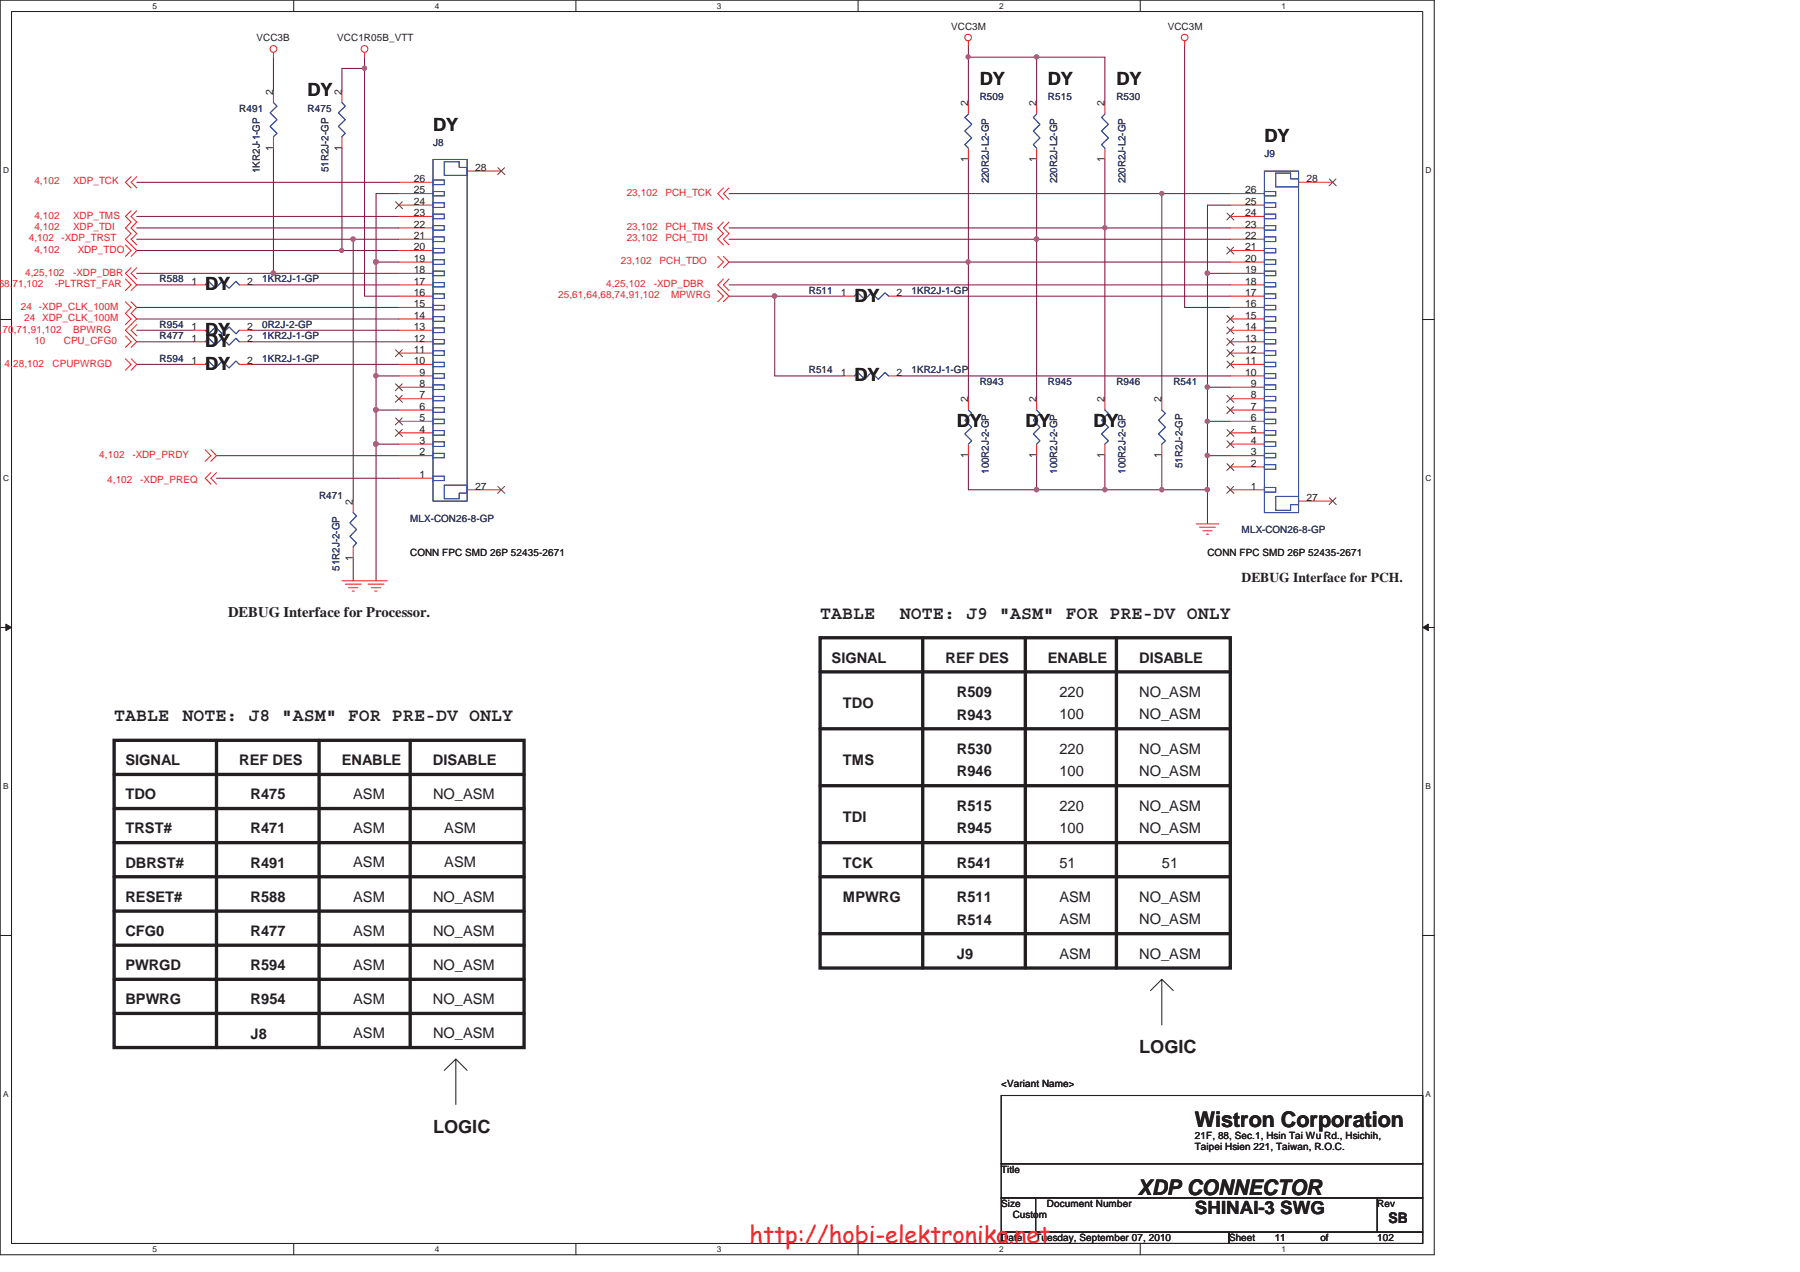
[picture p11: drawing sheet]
<svg xmlns="http://www.w3.org/2000/svg" width="297mm" height="210mm" viewBox="0 0 297 210" stroke-linecap="round" stroke-linejoin="round" font-family="sans-serif">
<path d="M0 0h236.7v207.1h-236.7zM1.9 1.9h232.9v203.4h-232.9z" fill="none" stroke="#231f20" stroke-width=".17"/>
<g fill="#fff">
<path d="M25.2 .2h.7v1.5h-.7z"/>
<path d="M25.2 205.4h.7v1.6h-.7z"/>
</g>
<path d="M48.5 0v1.9M48.5 205.3v1.8" fill="none" stroke="#231f20" stroke-width=".17"/>
<g fill="#fff">
<path d="M71.8 .2h.7v1.5h-.7z"/>
<path d="M71.8 205.4h.7v1.6h-.7z"/>
</g>
<path d="M95 0v1.9M95 205.3v1.8" fill="none" stroke="#231f20" stroke-width=".17"/>
<g fill="#fff">
<path d="M118.3 .2h.8v1.5h-.8z"/>
<path d="M118.3 205.4h.8v1.6h-.8z"/>
</g>
<path d="M141.6 0v1.9M141.6 205.3v1.8" fill="none" stroke="#231f20" stroke-width=".17"/>
<g fill="#fff">
<path d="M164.9 .2h.7v1.5h-.7z"/>
<path d="M164.9 205.4h.7v1.6h-.7z"/>
</g>
<path d="M188.2 0v1.9M188.2 205.3v1.8" fill="none" stroke="#231f20" stroke-width=".17"/>
<g fill="#fff">
<path d="M211.5 .2h.7v1.5h-.7z"/>
<path d="M211.5 205.4h.7v1.6h-.7z"/>
<path d="M.5 27.3h1v1.5h-1z"/>
<path d="M235.2 27.3h1v1.5h-1z"/>
<path d="M.5 78.1h1v1.6h-1z"/>
<path d="M235.2 78.1h1v1.6h-1z"/>
</g>
<path d="M0 52.7h1.9M234.8 52.7h1.8" fill="none" stroke="#231f20" stroke-width=".17"/>
<g fill="#fff">
<path d="M.5 129h.9v1.5h-.9z"/>
<path d="M235.2 129h.9v1.5h-.9z"/>
</g>
<path d="M0 103.6h1.9M234.8 103.6h1.8" fill="none" stroke="#231f20" stroke-width=".17"/>
<path d="M1 103l.9 .6-.9 .5z" fill="#231f20"/>
<path d="M1 103l.9 .6-.9 .5z" fill="none" stroke="#231f20" stroke-width=".17"/>
<path d="M234.8 103.6l.9-.6v1.1z" fill="#231f20"/>
<path d="M234.8 103.6l.9-.6v1.1z" fill="none" stroke="#231f20" stroke-width=".17"/>
<g fill="#fff">
<path d="M.5 179.8h.9v1.6h-.9z"/>
<path d="M235.2 179.8h.9v1.6h-.9z"/>
</g>
<path d="M0 154.4h1.9M234.8 154.4h1.8" fill="none" stroke="#231f20" stroke-width=".17"/>
<path d="M35.7 78.9h30.1M35.7 75.2h30.1M62.1 73.3h3.7" fill="none" stroke="#7f1542" stroke-width=".17"/>
<circle cx="62" cy="73.3" r=".37" fill="#b8529f"/>
<circle cx="62" cy="73.3" r=".37" fill="none" stroke="#b8529f" stroke-width=".17"/>
<path d="M65.8 32h-3.7v11.3h3.7M62.1 62.1h3.7" fill="none" stroke="#7f1542" stroke-width=".17"/>
<circle cx="62" cy="43.2" r=".37" fill="#b8529f"/>
<circle cx="62" cy="43.2" r=".37" fill="none" stroke="#b8529f" stroke-width=".17"/>
<path d="M62.1 62.1v5.6M62.1 73.3v22.6" fill="none" stroke="#7f1542" stroke-width=".17"/>
<circle cx="62" cy="73.3" r=".37" fill="#b8529f"/>
<circle cx="62" cy="73.3" r=".37" fill="none" stroke="#b8529f" stroke-width=".17"/>
<path d="M62.1 43.3v18.8" fill="none" stroke="#7f1542" stroke-width=".17"/>
<circle cx="62" cy="62" r=".37" fill="#b8529f"/>
<circle cx="62" cy="62" r=".37" fill="none" stroke="#b8529f" stroke-width=".17"/>
<circle cx="62" cy="43.2" r=".37" fill="#b8529f"/>
<circle cx="62" cy="43.2" r=".37" fill="none" stroke="#b8529f" stroke-width=".17"/>
<path d="M62.1 67.7v5.6" fill="none" stroke="#7f1542" stroke-width=".17"/>
<circle cx="62" cy="67.7" r=".37" fill="#b8529f"/>
<circle cx="62" cy="67.7" r=".37" fill="none" stroke="#b8529f" stroke-width=".17"/>
<path d="M60.2 11.3v37.6h5.6M22.6 52.7h43.2M22.6 50.8h43.2M22.6 60.2h9.4M41.4 60.2h24.4" fill="none" stroke="#7f1542" stroke-width=".17"/>
<circle cx="60.1" cy="11.3" r=".35" fill="#b8529f"/>
<circle cx="60.1" cy="11.3" r=".35" fill="none" stroke="#b8529f" stroke-width=".17"/>
<path d="M60.2 9.4v1.9h-3.8v3.8M195.5 7.5v43.3M58.3 39.5v43.2M120.3 32h71.4M203 33.9h-3.7v11.2h3.7M120.3 47h82.7M127.8 48.9h11.3M148.5 62.1h54.5M58.3 92.1v3.8M199.3 80.9v5.6" fill="none" stroke="#7f1542" stroke-width=".17"/>
<circle cx="191.7" cy="32" r=".34" fill="#b8529f"/>
<circle cx="191.7" cy="32" r=".34" fill="none" stroke="#b8529f" stroke-width=".17"/>
<path d="M182.3 75.2v5.7h9.4v-5.7" fill="none" stroke="#7f1542" stroke-width=".17"/>
<circle cx="182.3" cy="80.8" r=".35" fill="#b8529f"/>
<circle cx="182.3" cy="80.8" r=".35" fill="none" stroke="#b8529f" stroke-width=".17"/>
<path d="M171.1 75.2v5.7" fill="none" stroke="#7f1542" stroke-width=".17"/>
<circle cx="171" cy="80.8" r=".37" fill="#b8529f"/>
<circle cx="171" cy="80.8" r=".37" fill="none" stroke="#b8529f" stroke-width=".17"/>
<path d="M171.1 39.5h31.9M159.8 75.2v5.7h22.5" fill="none" stroke="#7f1542" stroke-width=".17"/>
<circle cx="171" cy="39.5" r=".37" fill="#b8529f"/>
<circle cx="171" cy="39.5" r=".37" fill="none" stroke="#b8529f" stroke-width=".17"/>
<path d="M159.8 43.3h43.2" fill="none" stroke="#7f1542" stroke-width=".17"/>
<circle cx="159.7" cy="43.2" r=".35" fill="#b8529f"/>
<circle cx="159.7" cy="43.2" r=".35" fill="none" stroke="#b8529f" stroke-width=".17"/>
<path d="M159.8 16.9v-7.5h11.3v7.5" fill="none" stroke="#7f1542" stroke-width=".17"/>
<circle cx="159.8" cy="9.4" r=".34" fill="#b8529f"/>
<circle cx="159.8" cy="9.4" r=".34" fill="none" stroke="#b8529f" stroke-width=".17"/>
<path d="M171.1 9.4h11.2" fill="none" stroke="#7f1542" stroke-width=".17"/>
<circle cx="171" cy="9.4" r=".36" fill="#b8529f"/>
<circle cx="171" cy="9.4" r=".36" fill="none" stroke="#b8529f" stroke-width=".17"/>
<path d="M159.8 7.5v1.9M182.3 9.4v7.5M182.3 37.6h20.7M191.7 80.9h7.6" fill="none" stroke="#7f1542" stroke-width=".17"/>
<circle cx="199.2" cy="80.8" r=".37" fill="#b8529f"/>
<circle cx="199.2" cy="80.8" r=".37" fill="none" stroke="#b8529f" stroke-width=".17"/>
<circle cx="191.7" cy="80.8" r=".35" fill="#b8529f"/>
<circle cx="191.7" cy="80.8" r=".35" fill="none" stroke="#b8529f" stroke-width=".17"/>
<path d="M199.3 75.2v5.7" fill="none" stroke="#7f1542" stroke-width=".17"/>
<circle cx="199.2" cy="75.2" r=".36" fill="#b8529f"/>
<circle cx="199.2" cy="75.2" r=".36" fill="none" stroke="#b8529f" stroke-width=".17"/>
<path d="M182.3 26.3v11.3M203 32h-11.3v33.8" fill="none" stroke="#7f1542" stroke-width=".17"/>
<circle cx="182.3" cy="37.6" r=".34" fill="#b8529f"/>
<circle cx="182.3" cy="37.6" r=".34" fill="none" stroke="#b8529f" stroke-width=".17"/>
<path d="M22.6 30.1h43.2M159.8 26.3v39.5M171.1 26.3v39.5M182.3 37.6v28.2M56.4 41.4h9.4" fill="none" stroke="#7f1542" stroke-width=".17"/>
<circle cx="56.4" cy="41.4" r=".34" fill="#b8529f"/>
<circle cx="56.4" cy="41.4" r=".34" fill="none" stroke="#b8529f" stroke-width=".17"/>
<path d="M22.6 37.6h43.2M22.6 35.7h43.2M58.3 39.5h7.5" fill="none" stroke="#7f1542" stroke-width=".17"/>
<circle cx="58.3" cy="39.5" r=".37" fill="#b8529f"/>
<circle cx="58.3" cy="39.5" r=".37" fill="none" stroke="#b8529f" stroke-width=".17"/>
<path d="M56.4 24.5v16.9h-33.8M45.1 45.1h20.7" fill="none" stroke="#7f1542" stroke-width=".17"/>
<circle cx="45.1" cy="45.1" r=".37" fill="#b8529f"/>
<circle cx="45.1" cy="45.1" r=".37" fill="none" stroke="#b8529f" stroke-width=".17"/>
<path d="M62.1 67.7h3.7" fill="none" stroke="#7f1542" stroke-width=".17"/>
<circle cx="62" cy="67.7" r=".37" fill="#b8529f"/>
<circle cx="62" cy="67.7" r=".37" fill="none" stroke="#b8529f" stroke-width=".17"/>
<path d="M45.1 9.4v5.7M22.6 39.5h35.7M45.1 24.5v20.6h-22.5M22.6 47h9.4M22.6 54.5h9.4M22.6 56.4h9.4M41.4 47h24.4M41.4 54.5h24.4M41.4 56.4h24.4M127.8 48.9v13.2" fill="none" stroke="#7f1542" stroke-width=".17"/>
<circle cx="127.8" cy="48.9" r=".37" fill="#b8529f"/>
<circle cx="127.8" cy="48.9" r=".37" fill="none" stroke="#b8529f" stroke-width=".17"/>
<path d="M120.3 48.9h7.5M199.3 45.1v18.8h3.7M127.8 62.1h11.3" fill="none" stroke="#7f1542" stroke-width=".17"/>
<circle cx="199.2" cy="45.1" r=".37" fill="#b8529f"/>
<circle cx="199.2" cy="45.1" r=".37" fill="none" stroke="#b8529f" stroke-width=".17"/>
<path d="M199.3 69.6h3.7" fill="none" stroke="#7f1542" stroke-width=".17"/>
<circle cx="199.2" cy="69.5" r=".36" fill="#b8529f"/>
<circle cx="199.2" cy="69.5" r=".36" fill="none" stroke="#b8529f" stroke-width=".17"/>
<path d="M199.3 63.9v5.7" fill="none" stroke="#7f1542" stroke-width=".17"/>
<circle cx="199.2" cy="63.9" r=".37" fill="#b8529f"/>
<circle cx="199.2" cy="63.9" r=".37" fill="none" stroke="#b8529f" stroke-width=".17"/>
<path d="M120.3 39.5h50.8M120.3 37.6h62M120.3 43.3h39.5M148.5 48.9h54.5M195.5 50.8h7.5M199.3 69.6v5.6h3.7" fill="none" stroke="#7f1542" stroke-width=".17"/>
<g fill="none" stroke="#ec2426" stroke-width=".17">
<path d="M45.1 8.7v.7M45.1 15.1v1.8M56.4 15.1v1.8M60.2 8.7v.7M159.8 6.8v.7M159.8 16.9v1.9M171.1 16.9v1.9M182.3 16.9v1.9M195.5 6.8v.7M21.6 29.2l-.9 .9 .9 .9M21.6 34.8l-.9 .9 .9 1-.9 .9 .9 1-.9 .9 1.9 1.9-1 .9M22.6 29.2l-1 .9 1 .9"/>
<path d="M22.6 34.8l-1 .9 1 1-1 .9 1 1-1 .9 1 .9M45.1 22.6v1.9M56.4 22.6v1.9M65.8 39.5h5.7M65.8 37.6h5.7M65.8 35.7h5.7M65.8 33.9h5.7M65.8 32h5.7M65.8 30.1h5.7M77.1 28.2h5.6M119.4 36.7l-1 .9 1 1-1 .9 1 .9M119.4 31l-1 1 1 .9"/>
<path d="M120.3 36.7l-.9 .9 .9 1-.9 .9 .9 .9M120.3 31l-.9 1 .9 .9M159.8 24.5v1.8M171.1 24.5v1.8M182.3 24.5v1.8M203 39.5h5.7M203 37.6h5.7M203 35.7h5.7M203 33.9h5.7M203 32h5.7M214.3 30.1h5.6M20.7 49.8l.9 1-.9 .9 .9 1-.9 .9"/>
<path d="M20.7 59.2l.9 1-.9 .9M20.7 40.4l.9 1-.9 .9M20.7 46.1l.9 .9-.9 1M20.7 55.5l.9 .9-.9 1M21.6 49.8l1 1-1 .9 1 1-1.9 1.8 1.9 1.9-1 1M21.6 59.2l1 1-1 .9M21.6 44.2l-.9 .9 1.9 1.9-1 1M22.6 44.2l-1 .9 1 1M22.6 53.6l-1 .9 1 1M32 47h1.9M32 56.4h1.9M32 54.5h1.9"/>
<path d="M39.5 47h1.9M39.5 56.4h1.9M39.5 54.5h1.9M65.8 47h5.7M65.8 56.4h5.7M65.8 58.3h5.7M65.8 54.5h5.7M65.8 52.7h5.7M65.8 50.8h5.7M65.8 48.9h5.7M65.8 45.1h5.7M65.8 43.3h5.7"/>
<path d="M65.8 41.4h5.7M118.4 48l1 .9-1 .9M118.4 42.3l1 1-1 .9M119.4 42.3l.9 1-.9 .9M119.4 46.1l-1 .9 1.9 1.9-.9 .9M120.3 46.1l-.9 .9 .9 1M139.1 48.9h1.9M146.6 48.9h1.9M203 47h5.7M203 56.4h5.7M203 58.3h5.7M203 54.5h5.7"/>
<path d="M203 52.7h5.7M203 50.8h5.7M203 48.9h5.7M203 45.1h5.7M203 43.3h5.7M203 41.4h5.7M32 60.2h1.9M33.9 74.2l.9 1-.9 1M34.8 78l-.9 .9 .9 1M34.8 74.2l.9 1-.9 1M35.7 78l-.9 .9 .9 1M39.5 60.2h1.9"/>
<path d="M65.8 78.9h5.7M65.8 75.2h5.7M65.8 73.3h5.7M65.8 71.5h5.7M65.8 69.6h5.7M65.8 67.7h5.7M65.8 65.8h5.7M65.8 63.9h5.7M65.8 62.1h5.7M65.8 60.2h5.7M139.1 62.1h1.9M146.6 62.1h1.9"/>
<path d="M159.8 65.8v1.9M159.8 73.3v1.9M171.1 65.8v1.9M171.1 73.3v1.9M182.3 65.8v1.9M182.3 73.3v1.9M191.7 65.8v1.9M191.7 73.3v1.9M203 75.2h5.7M203 73.3h5.7M203 71.5h5.7M203 69.6h5.7"/>
<path d="M203 67.7h5.7M203 65.8h5.7M203 63.9h5.7M203 62.1h5.7M203 60.2h5.7M203 77.1h5.7M56.4 95.9h7.5M57 96.4h2.6M57.5 97h1.6M58.1 97.6h.4M58.3 82.7v1.9M58.3 90.3v1.8"/>
<path d="M60.7 96.4h2.7M61.3 97h1.5M61.8 97.6h.4M77.1 80.9h5.6M197.4 86.5h3.7M197.9 87h2.7M198.5 87.6h1.5M199.1 88.2h.3M203 80.9h5.7M214.3 82.7h5.6"/>
<circle cx="45.1" cy="8.1" r=".56"/>
<circle cx="60.1" cy="8.1" r=".56"/>
<circle cx="159.8" cy="6.2" r=".55"/>
<circle cx="195.5" cy="6.2" r=".55"/>
</g>
<path d="M73.3 176.7l1.9-1.9v7.5M75.2 174.8l1.9 1.9M189.9 163.5l1.8-1.8v7.5M191.7 161.7l1.9 1.8M165.2 180.8h69.6v11.3h-69.6zM165.2 192.1h69.6v5.6h-69.6zM165.2 197.7h5.7v5.7h-5.7zM170.9 197.7h56.4v5.7h-56.4zM227.3 197.7h7.5v5.7h-7.5zM165.2 203.4h37.6v1.9h-37.6zM202.8 203.4h32v1.9h-32z" fill="none" stroke="#231f20" stroke-width=".17"/>
<g fill="none" stroke="#231f20" stroke-width=".55">
<path d="M135.3 105.3h67.7v54.5h-67.7zM135.3 110.9h67.7M152.3 105.3v54.5M169.2 105.3v54.5M184.2 105.3v54.5M18.8 139.1h67.7M18.8 133.5h67.7M18.8 122.2h67.7v50.7h-67.7zM18.8 127.8h67.7M35.7 122.2v50.7M52.7 122.2v50.7M67.7 122.2v50.7"/>
<path d="M135.3 120.3h67.7M135.3 129.7h67.7M135.3 139.1h67.7M18.8 144.7h67.7M18.8 150.4h67.7M18.8 156h67.7M135.3 144.7h67.7M135.3 154.1h67.7M18.8 161.7h67.7M18.8 167.3h67.7"/>
</g>
<g fill="none" stroke="#3a53a4" stroke-width=".17">
<path d="M45.1 16.9l.6 .6-1.1 1.1 1.1 1.2-1.1 1.1 1.1 1.1-.6 .6M56.4 16.9l.6 .6-1.2 1.1 1.2 1.2-1.2 1.1 1.2 1.1-.6 .6M159.8 18.8l-.6 .6 1.2 1.1-1.2 1.1 1.2 1.2-1.2 1.1 .6 .6M171.1 18.8l-.6 .6 1.1 1.1-1.1 1.1 1.1 1.2-1.1 1.1 .6 .6M182.3 18.8l-.5 .6 1.1 1.1-1.1 1.1 1.1 1.2-1.1 1.1 .5 .6M71.5 37.2h1.8v.8h-1.8zM71.5 39.1h1.8v.8h-1.8zM71.5 35.3h1.8v.8h-1.8zM71.5 33.5h1.8v.7h-1.8zM71.5 31.6h1.8v.7h-1.8zM71.5 29.7h1.8v.8h-1.8zM71.5 26.3h5.6v56.4h-5.6z"/>
<path d="M73.3 26.7h2.5v.9h1.3v1.4h-3.8zM208.7 39.1h1.8v.8h-1.8zM208.7 37.2h1.8v.8h-1.8zM208.7 35.3h1.8v.8h-1.8zM208.7 33.5h1.8v.7h-1.8zM208.7 31.6h1.8v.7h-1.8zM208.7 28.2h5.6v56.4h-5.6zM210.5 28.6h2.5v.9h1.3v1.4h-3.8zM33.9 47l.5-.6 1.2 1.2 1.1-1.2 1.1 1.2 1.1-1.2 .6 .6M33.9 56.4l.5-.6 1.2 1.2 1.1-1.2 1.1 1.2 1.1-1.2 .6 .6M33.9 54.5l.5 .6 1.2-1.1 1.1 1.1 1.1-1.1 1.1 1.1 .6-.6M71.5 59.8h1.8v.7h-1.8z"/>
<path d="M71.5 57.9h1.8v.8h-1.8zM71.5 56h1.8v.8h-1.8zM71.5 41h1.8v.7h-1.8zM71.5 44.7h1.8v.8h-1.8zM71.5 54.1h1.8v.8h-1.8zM71.5 42.9h1.8v.7h-1.8zM71.5 52.3h1.8v.7h-1.8zM71.5 50.4h1.8v.7h-1.8zM71.5 48.5h1.8v.8h-1.8zM71.5 46.6h1.8v.8h-1.8zM141 48.9l.6-.6 1.1 1.1 1.1-1.1 1.1 1.1 1.1-1.1 .6 .6M208.7 59.8h1.8v.7h-1.8z"/>
<path d="M208.7 57.9h1.8v.8h-1.8zM208.7 42.9h1.8v.7h-1.8zM208.7 46.6h1.8v.8h-1.8zM208.7 41h1.8v.7h-1.8zM208.7 56h1.8v.8h-1.8zM208.7 44.7h1.8v.8h-1.8zM208.7 54.1h1.8v.8h-1.8zM208.7 52.3h1.8v.7h-1.8zM208.7 50.4h1.8v.7h-1.8zM208.7 48.5h1.8v.8h-1.8zM33.9 60.2l.5-.6 1.2 1.1 1.1-1.1 1.1 1.1 1.1-1.1 .6 .6M71.5 78.6h1.8v.7h-1.8z"/>
<path d="M71.5 74.8h1.8v.8h-1.8zM71.5 72.9h1.8v.8h-1.8zM71.5 71.1h1.8v.7h-1.8zM71.5 69.2h1.8v.7h-1.8zM71.5 67.3h1.8v.8h-1.8zM71.5 65.4h1.8v.8h-1.8zM71.5 63.5h1.8v.8h-1.8zM71.5 61.7h1.8v.7h-1.8zM141 62.1l.6-.6 1.1 1.1 1.1-1.1 1.1 1.1 1.1-1.1 .6 .6M159.8 67.7l.6 .5-1.2 1.2 1.2 1.1-1.2 1.1 1.2 1.2-.6 .5M171.1 67.7l.5 .5-1.1 1.2 1.1 1.1-1.1 1.1 1.1 1.2-.5 .5M182.3 67.7l.6 .5-1.1 1.2 1.1 1.1-1.1 1.1 1.1 1.2-.6 .5"/>
<path d="M191.7 67.7l.6 .5-1.1 1.2 1.1 1.1-1.1 1.1 1.1 1.2-.6 .5M208.7 61.7h1.8v.7h-1.8zM208.7 76.7h1.8v.8h-1.8zM208.7 74.8h1.8v.8h-1.8zM208.7 72.9h1.8v.8h-1.8zM208.7 71.1h1.8v.7h-1.8zM208.7 69.2h1.8v.7h-1.8zM208.7 67.3h1.8v.8h-1.8zM208.7 65.4h1.8v.8h-1.8zM208.7 63.5h1.8v.8h-1.8zM58.3 84.6l.5 .6-1.1 1.1 1.1 1.1-1.1 1.2 1.1 1.1-.5 .6M73.3 80.1h3.8v1.3h-1.3v.9h-2.5z"/>
<path d="M208.7 80.5h1.8v.7h-1.8zM210.5 82h3.8v1.3h-1.3v.9h-2.5z"/>
</g>
<g fill="none" stroke="#7f431c" stroke-width=".17">
<path d="M65.3 33.3l1.1 1.2M66.4 33.3l-1.2 1.2M82.2 27.7l1.1 1.1M83.3 27.7l-1.2 1.1M202.5 35.2l1.1 1.1M203.6 35.2l-1.2 1.1M219.4 29.5l1.1 1.2M220.5 29.5l-1.2 1.2M65.3 57.7l1.1 1.2M66.4 57.7l-1.2 1.2M202.5 59.6l1.1 1.1M202.5 57.7l1.1 1.2"/>
<path d="M202.5 55.9l1.1 1.1M202.5 54l1.1 1.1M202.5 52.1l1.1 1.2M202.5 40.8l1.1 1.1M203.6 59.6l-1.2 1.1M203.6 57.7l-1.2 1.2M203.6 55.9l-1.2 1.1M203.6 54l-1.2 1.1M203.6 52.1l-1.2 1.2M203.6 40.8l-1.2 1.1M65.3 70.9l1.1 1.1M65.3 69l1.1 1.1"/>
<path d="M65.3 65.3l1.1 1.1M65.3 63.4l1.1 1.1M66.4 70.9l-1.2 1.1M66.4 69l-1.2 1.1M66.4 65.3l-1.2 1.1M66.4 63.4l-1.2 1.1M202.5 76.5l1.1 1.2M202.5 72.8l1.1 1.1M202.5 70.9l1.1 1.1M202.5 67.1l1.1 1.2M202.5 65.3l1.1 1.1M203.6 76.5l-1.2 1.2"/>
<path d="M203.6 72.8l-1.2 1.1M203.6 70.9l-1.2 1.1M203.6 67.1l-1.2 1.2M203.6 65.3l-1.2 1.1M82.2 80.3l1.1 1.1M83.3 80.3l-1.2 1.1M202.5 80.3l1.1 1.1M203.6 80.3l-1.2 1.1M219.4 82.2l1.1 1.1M220.5 82.2l-1.2 1.1"/>
</g>
<circle cx="62" cy="73.3" r=".37" fill="#b8529f"/>
<circle cx="62" cy="73.3" r=".37" fill="none" stroke="#b8529f" stroke-width=".17"/>
<circle cx="62" cy="43.2" r=".37" fill="#b8529f"/>
<circle cx="62" cy="43.2" r=".37" fill="none" stroke="#b8529f" stroke-width=".17"/>
<circle cx="62" cy="73.3" r=".37" fill="#b8529f"/>
<circle cx="62" cy="73.3" r=".37" fill="none" stroke="#b8529f" stroke-width=".17"/>
<circle cx="62" cy="62" r=".37" fill="#b8529f"/>
<circle cx="62" cy="62" r=".37" fill="none" stroke="#b8529f" stroke-width=".17"/>
<circle cx="62" cy="43.2" r=".37" fill="#b8529f"/>
<circle cx="62" cy="43.2" r=".37" fill="none" stroke="#b8529f" stroke-width=".17"/>
<circle cx="62" cy="67.7" r=".37" fill="#b8529f"/>
<circle cx="62" cy="67.7" r=".37" fill="none" stroke="#b8529f" stroke-width=".17"/>
<circle cx="60.1" cy="11.3" r=".35" fill="#b8529f"/>
<circle cx="60.1" cy="11.3" r=".35" fill="none" stroke="#b8529f" stroke-width=".17"/>
<circle cx="191.7" cy="32" r=".34" fill="#b8529f"/>
<circle cx="191.7" cy="32" r=".34" fill="none" stroke="#b8529f" stroke-width=".17"/>
<circle cx="182.3" cy="80.8" r=".35" fill="#b8529f"/>
<circle cx="182.3" cy="80.8" r=".35" fill="none" stroke="#b8529f" stroke-width=".17"/>
<circle cx="171" cy="80.8" r=".37" fill="#b8529f"/>
<circle cx="171" cy="80.8" r=".37" fill="none" stroke="#b8529f" stroke-width=".17"/>
<circle cx="171" cy="39.5" r=".37" fill="#b8529f"/>
<circle cx="171" cy="39.5" r=".37" fill="none" stroke="#b8529f" stroke-width=".17"/>
<circle cx="159.7" cy="43.2" r=".35" fill="#b8529f"/>
<circle cx="159.7" cy="43.2" r=".35" fill="none" stroke="#b8529f" stroke-width=".17"/>
<circle cx="159.8" cy="9.4" r=".34" fill="#b8529f"/>
<circle cx="159.8" cy="9.4" r=".34" fill="none" stroke="#b8529f" stroke-width=".17"/>
<circle cx="171" cy="9.4" r=".36" fill="#b8529f"/>
<circle cx="171" cy="9.4" r=".36" fill="none" stroke="#b8529f" stroke-width=".17"/>
<circle cx="199.2" cy="80.8" r=".37" fill="#b8529f"/>
<circle cx="199.2" cy="80.8" r=".37" fill="none" stroke="#b8529f" stroke-width=".17"/>
<circle cx="191.7" cy="80.8" r=".35" fill="#b8529f"/>
<circle cx="191.7" cy="80.8" r=".35" fill="none" stroke="#b8529f" stroke-width=".17"/>
<circle cx="199.2" cy="75.2" r=".36" fill="#b8529f"/>
<circle cx="199.2" cy="75.2" r=".36" fill="none" stroke="#b8529f" stroke-width=".17"/>
<circle cx="182.3" cy="37.6" r=".34" fill="#b8529f"/>
<circle cx="182.3" cy="37.6" r=".34" fill="none" stroke="#b8529f" stroke-width=".17"/>
<circle cx="56.4" cy="41.4" r=".34" fill="#b8529f"/>
<circle cx="56.4" cy="41.4" r=".34" fill="none" stroke="#b8529f" stroke-width=".17"/>
<circle cx="58.3" cy="39.5" r=".37" fill="#b8529f"/>
<circle cx="58.3" cy="39.5" r=".37" fill="none" stroke="#b8529f" stroke-width=".17"/>
<circle cx="45.1" cy="45.1" r=".37" fill="#b8529f"/>
<circle cx="45.1" cy="45.1" r=".37" fill="none" stroke="#b8529f" stroke-width=".17"/>
<circle cx="62" cy="67.7" r=".37" fill="#b8529f"/>
<circle cx="62" cy="67.7" r=".37" fill="none" stroke="#b8529f" stroke-width=".17"/>
<circle cx="127.8" cy="48.9" r=".37" fill="#b8529f"/>
<circle cx="127.8" cy="48.9" r=".37" fill="none" stroke="#b8529f" stroke-width=".17"/>
<circle cx="199.2" cy="45.1" r=".37" fill="#b8529f"/>
<circle cx="199.2" cy="45.1" r=".37" fill="none" stroke="#b8529f" stroke-width=".17"/>
<circle cx="199.2" cy="69.5" r=".36" fill="#b8529f"/>
<circle cx="199.2" cy="69.5" r=".36" fill="none" stroke="#b8529f" stroke-width=".17"/>
<circle cx="199.2" cy="63.9" r=".37" fill="#b8529f"/>
<circle cx="199.2" cy="63.9" r=".37" fill="none" stroke="#b8529f" stroke-width=".17"/>
<text font-size="3.9" fill="#ed2024" x="123.7" y="205.2">http://hobi-elektronika.net</text>
<g font-size="3.6" fill="#231f20">
<text x="197.2" y="186">Wistron Corporation</text>
<text x="187.8" y="197.3">XDP CONNECTOR</text>
</g>
<g font-size="3" fill="#231f20">
<text x="50.8" y="15.9">DY</text>
<text x="161.7" y="14.1">DY</text>
<text x="172.9" y="14.1">DY</text>
<text x="184.2" y="14.1">DY</text>
<text x="71.5" y="21.6">DY</text>
<text x="208.7" y="23.4">DY</text>
<text x="33.9" y="47.9">DY</text>
<text x="141" y="49.8">DY</text>
<text x="33.9" y="57.3">DY</text>
<text x="33.9" y="55.4">DY</text>
<text x="33.9" y="61">DY</text>
<text x="141" y="62.9">DY</text>
<text x="157.9" y="70.4">DY</text>
<text x="169.2" y="70.4">DY</text>
<text x="180.5" y="70.4">DY</text>
<text x="135.3" y="102.1">TABLE</text>
<text x="148.5" y="102.1">NOTE: J9 &quot;ASM&quot; FOR PRE-DV ONLY</text>
<text x="18.8" y="119">TABLE</text>
<text x="30.1" y="119">NOTE: J8 &quot;ASM&quot; FOR PRE-DV ONLY</text>
<text x="188" y="173.8">LOGIC</text>
<text x="71.5" y="187">LOGIC</text>
<text x="197.2" y="200.5">SHINAI-3 SWG</text>
</g>
<g font-size="2.4" fill="#231f20">
<text x="37.6" y="101.9">DEBUG Interface for Processor.</text>
<text x="137.2" y="109.4">SIGNAL</text>
<text x="156" y="109.4">REF DES</text>
<text x="172.9" y="109.4">ENABLE</text>
<text x="188" y="109.4">DISABLE</text>
<text x="139.1" y="116.9">TDO</text>
<text x="157.9" y="115.1">R509</text>
<text x="157.9" y="118.8">R943</text>
<text x="174.8" y="115">220</text>
<text x="174.8" y="118.7">100</text>
<text x="188" y="115">NO_ASM</text>
<text x="188" y="118.7">NO_ASM</text>
<text x="157.9" y="124.5">R530</text>
<text x="174.8" y="124.4">220</text>
<text x="188" y="124.4">NO_ASM</text>
<text x="20.7" y="126.3">SIGNAL</text>
<text x="20.7" y="131.9">TDO</text>
<text x="39.5" y="126.3">REF DES</text>
<text x="41.4" y="131.9">R475</text>
<text x="56.4" y="126.3">ENABLE</text>
<text x="58.3" y="131.9">ASM</text>
<text x="71.4" y="126.3">DISABLE</text>
<text x="71.5" y="131.9">NO_ASM</text>
<text x="139.1" y="126.3">TMS</text>
<text x="157.9" y="128.2">R946</text>
<text x="174.8" y="128.1">100</text>
<text x="188" y="128.1">NO_ASM</text>
<text x="20.7" y="137.6">TRST#</text>
<text x="41.4" y="137.6">R471</text>
<text x="58.3" y="137.5">ASM</text>
<text x="73.3" y="137.5">ASM</text>
<text x="139.1" y="135.7">TDI</text>
<text x="157.9" y="133.9">R515</text>
<text x="157.9" y="137.6">R945</text>
<text x="174.8" y="133.8">220</text>
<text x="174.8" y="137.5">100</text>
<text x="188" y="133.8">NO_ASM</text>
<text x="188" y="137.5">NO_ASM</text>
<text x="20.7" y="143.3">DBRST#</text>
<text x="41.4" y="143.2">R491</text>
<text x="58.3" y="143.2">ASM</text>
<text x="73.3" y="143.2">ASM</text>
<text x="139.1" y="143.3">TCK</text>
<text x="157.9" y="143.3">R541</text>
<text x="174.8" y="143.2">51</text>
<text x="191.7" y="143.2">51</text>
<text x="20.7" y="148.9">RESET#</text>
<text x="41.4" y="148.9">R588</text>
<text x="58.3" y="148.8">ASM</text>
<text x="71.5" y="148.8">NO_ASM</text>
<text x="139.1" y="148.9">MPWRG</text>
<text x="157.9" y="148.9">R511</text>
<text x="174.8" y="148.8">ASM</text>
<text x="188" y="148.8">NO_ASM</text>
<text x="20.7" y="154.5">CFG0</text>
<text x="41.4" y="154.5">R477</text>
<text x="58.3" y="154.5">ASM</text>
<text x="71.5" y="154.5">NO_ASM</text>
<text x="157.9" y="152.7">R514</text>
<text x="174.8" y="152.6">ASM</text>
<text x="188" y="152.6">NO_ASM</text>
<text x="20.7" y="160.1">PWRGD</text>
<text x="41.4" y="160.1">R594</text>
<text x="58.3" y="160.1">ASM</text>
<text x="71.5" y="160.1">NO_ASM</text>
<text x="157.9" y="158.3">J9</text>
<text x="174.8" y="158.2">ASM</text>
<text x="188" y="158.2">NO_ASM</text>
<text x="20.7" y="165.8">BPWRG</text>
<text x="41.4" y="165.8">R954</text>
<text x="58.3" y="165.7">ASM</text>
<text x="71.4" y="165.7">NO_ASM</text>
<text x="41.4" y="171.4">J8</text>
<text x="58.3" y="171.4">ASM</text>
<text x="71.5" y="171.4">NO_ASM</text>
<text x="229.1" y="201.9">SB</text>
</g>
<text font-size="2.2" fill="#231f20" x="204.9" y="96.1">DEBUG Interface for PCH.</text>
<g font-size="1.7" fill="#231f20">
<text x="157" y="4.9">VCC3M</text>
<text x="192.7" y="4.9">VCC3M</text>
<text x="42.3" y="6.8">VCC3B</text>
<text x="55.7" y="6.8">VCC1R05B_VTT</text>
<text x="45.1" y="15.6" transform="rotate(-90 45.1 15.6)">2</text>
<text x="56.4" y="15.6" transform="rotate(-90 56.4 15.6)">2</text>
<text x="159.8" y="17.5" transform="rotate(-90 159.8 17.5)">2</text>
<text x="171" y="17.5" transform="rotate(-90 171 17.5)">2</text>
<text x="182.3" y="17.5" transform="rotate(-90 182.3 17.5)">2</text>
<text x="45.1" y="24.8" transform="rotate(-90 45.1 24.8)">1</text>
<text x="56.4" y="24.8" transform="rotate(-90 56.4 24.8)">1</text>
<text x="78.4" y="28.2">28</text>
<text x="159.8" y="26.8" transform="rotate(-90 159.8 26.8)">1</text>
<text x="171" y="26.8" transform="rotate(-90 171 26.8)">1</text>
<text x="182.3" y="26.8" transform="rotate(-90 182.3 26.8)">1</text>
<text x="68.3" y="35.7">23</text>
<text x="68.3" y="33.8">24</text>
<text x="68.3" y="31.9">25</text>
<text x="68.3" y="30.1">26</text>
<text x="205.5" y="35.7">24</text>
<text x="205.5" y="33.8">25</text>
<text x="205.5" y="31.9">26</text>
<text x="215.6" y="30.1">28</text>
<text x="68.3" y="41.3">20</text>
<text x="68.3" y="39.5">21</text>
<text x="68.3" y="37.6">22</text>
<text x="205.5" y="41.3">21</text>
<text x="205.5" y="39.5">22</text>
<text x="205.5" y="37.6">23</text>
<text x="31.6" y="47">1</text>
<text x="40.8" y="47">2</text>
<text x="68.3" y="47">17</text>
<text x="68.3" y="45.1">18</text>
<text x="68.3" y="43.2">19</text>
<text x="205.5" y="47">18</text>
<text x="205.5" y="45.1">19</text>
<text x="205.5" y="43.2">20</text>
<text x="68.3" y="52.6">14</text>
<text x="68.3" y="50.7">15</text>
<text x="68.3" y="48.8">16</text>
<text x="138.8" y="48.8">1</text>
<text x="148" y="48.8">2</text>
<text x="205.5" y="52.6">15</text>
<text x="205.5" y="50.7">16</text>
<text x="205.5" y="48.8">17</text>
<text x="31.6" y="56.4">1</text>
<text x="31.6" y="54.5">1</text>
<text x="40.8" y="56.4">2</text>
<text x="40.8" y="54.5">2</text>
<text x="68.3" y="58.2">11</text>
<text x="68.3" y="56.4">12</text>
<text x="68.3" y="54.5">13</text>
<text x="205.5" y="58.2">12</text>
<text x="205.5" y="56.4">13</text>
<text x="205.5" y="54.5">14</text>
<text x="31.6" y="60.1">1</text>
<text x="40.8" y="60.1">2</text>
<text x="68.3" y="60.1">10</text>
<text x="69.2" y="65.8">7</text>
<text x="69.2" y="63.9">8</text>
<text x="69.2" y="62">9</text>
<text x="138.8" y="62">1</text>
<text x="148" y="62">2</text>
<text x="205.5" y="62">10</text>
<text x="205.5" y="60.1">11</text>
<text x="206.4" y="65.8">8</text>
<text x="206.4" y="63.9">9</text>
<text x="69.2" y="71.4">4</text>
<text x="69.2" y="69.5">5</text>
<text x="69.2" y="67.6">6</text>
<text x="159.8" y="66.4" transform="rotate(-90 159.8 66.4)">2</text>
<text x="171" y="66.4" transform="rotate(-90 171 66.4)">2</text>
<text x="182.3" y="66.4" transform="rotate(-90 182.3 66.4)">2</text>
<text x="191.7" y="66.4" transform="rotate(-90 191.7 66.4)">2</text>
<text x="206.4" y="71.4">5</text>
<text x="206.4" y="69.5">6</text>
<text x="206.4" y="67.6">7</text>
<text x="69.2" y="75.2">2</text>
<text x="69.2" y="73.3">3</text>
<text x="159.8" y="75.6" transform="rotate(-90 159.8 75.6)">1</text>
<text x="171" y="75.6" transform="rotate(-90 171 75.6)">1</text>
<text x="182.3" y="75.6" transform="rotate(-90 182.3 75.6)">1</text>
<text x="191.7" y="75.6" transform="rotate(-90 191.7 75.6)">1</text>
<text x="206.4" y="77">2</text>
<text x="206.4" y="75.2">3</text>
<text x="206.4" y="73.3">4</text>
<text x="58.2" y="83.3" transform="rotate(-90 58.2 83.3)">2</text>
<text x="69.2" y="78.9">1</text>
<text x="78.4" y="80.8">27</text>
<text x="206.4" y="80.8">1</text>
<text x="215.6" y="82.7">27</text>
<text x="58.2" y="92.5" transform="rotate(-90 58.2 92.5)">1</text>
<text x="67.7" y="91.7">CONN FPC SMD 26P 52435-2671</text>
<text x="199.3" y="91.7">CONN FPC SMD 26P 52435-2671</text>
<text x="165.2" y="179.5">&lt;Variant Name&gt;</text>
<text x="197.2" y="188">21F, 88, Sec.1, Hsin Tai Wu Rd., Hsichih,</text>
<text x="197.2" y="189.9">Taipei Hsien 221, Taiwan, R.O.C.</text>
<text x="165.2" y="193.6">Title</text>
<text x="165.2" y="199.2">Size</text>
<text x="167.1" y="201.1">Custom</text>
<text x="172.8" y="199.2">Document Number</text>
<text x="227.3" y="199.2">Rev</text>
<text x="165.2" y="204.9">Date:</text>
<text x="170.9" y="204.9">Tuesday, September 07, 2010</text>
<text x="202.8" y="204.9">Sheet</text>
<text x="210.4" y="204.9">11</text>
<text x="217.9" y="204.9">of</text>
<text x="227.3" y="204.9">102</text>
</g>
<g font-size="1.7" fill="#2d2d72">
<text x="161.7" y="16.5">R509</text>
<text x="172.9" y="16.5">R515</text>
<text x="184.2" y="16.5">R530</text>
<text x="39.5" y="18.4">R491</text>
<text x="50.8" y="18.4">R475</text>
<text x="42.9" y="28.6" transform="rotate(-90 42.9 28.6)">1KR2J-1-GP</text>
<text x="54.2" y="28.4" transform="rotate(-90 54.2 28.4)">51R2J-2-GP</text>
<text x="71.5" y="24">J8</text>
<text x="208.7" y="25.9">J9</text>
<text x="163.2" y="30.3" transform="rotate(-90 163.2 30.3)">220R2J-L2-GP</text>
<text x="174.5" y="30.3" transform="rotate(-90 174.5 30.3)">220R2J-L2-GP</text>
<text x="185.8" y="30.3" transform="rotate(-90 185.8 30.3)">220R2J-L2-GP</text>
<text x="26.3" y="46.6">R588</text>
<text x="43.3" y="46.6">1KR2J-1-GP</text>
<text x="133.5" y="48.5">R511</text>
<text x="150.4" y="48.5">1KR2J-1-GP</text>
<text x="26.3" y="56">R477</text>
<text x="26.3" y="54.1">R954</text>
<text x="26.3" y="59.8">R594</text>
<text x="43.3" y="56">1KR2J-1-GP</text>
<text x="43.3" y="59.8">1KR2J-1-GP</text>
<text x="43.3" y="54.1">0R2J-2-GP</text>
<text x="133.5" y="61.6">R514</text>
<text x="150.4" y="61.6">1KR2J-1-GP</text>
<text x="161.7" y="63.5">R943</text>
<text x="172.9" y="63.5">R945</text>
<text x="184.2" y="63.5">R946</text>
<text x="193.6" y="63.5">R541</text>
<text x="195.2" y="77.3" transform="rotate(-90 195.2 77.3)">51R2J-2-GP</text>
<text x="52.7" y="82.3">R471</text>
<text x="163.2" y="78.2" transform="rotate(-90 163.2 78.2)">100R2J-2-GP</text>
<text x="174.5" y="78.2" transform="rotate(-90 174.5 78.2)">100R2J-2-GP</text>
<text x="185.8" y="78.2" transform="rotate(-90 185.8 78.2)">100R2J-2-GP</text>
<text x="67.7" y="86.1">MLX-CON26-8-GP</text>
<text x="204.9" y="88">MLX-CON26-8-GP</text>
<text x="56" y="94.2" transform="rotate(-90 56 94.2)">51R2J-2-GP</text>
</g>
<g font-size="1.7" fill="#ec2426">
<text x="5.7" y="30.4">4,102</text>
<text x="12.1" y="30.4">XDP_TCK</text>
<text x="103.4" y="32.3">23,102</text>
<text x="109.8" y="32.3">PCH_TCK</text>
<text x="4.7" y="39.8">4,102</text>
<text x="5.7" y="36.1">4,102</text>
<text x="5.7" y="38">4,102</text>
<text x="5.7" y="41.7">4,102</text>
<text x="10.2" y="39.8">-XDP_TRST</text>
<text x="12.1" y="36.1">XDP_TMS</text>
<text x="12.1" y="38">XDP_TDI</text>
<text x="12.8" y="41.7">XDP_TDO</text>
<text x="103.4" y="38">23,102</text>
<text x="103.4" y="39.8">23,102</text>
<text x="109.8" y="38">PCH_TMS</text>
<text x="109.8" y="39.8">PCH_TDI</text>
<text x="-.3" y="47.4">68,71,102</text>
<text x="4.1" y="45.5">4,25,102</text>
<text x="9.1" y="47.4">-PLTRST_FAR</text>
<text x="12.1" y="45.5">-XDP_DBR</text>
<text x="100" y="47.4">4,25,102</text>
<text x="102.4" y="43.6">23,102</text>
<text x="107.9" y="47.4">-XDP_DBR</text>
<text x="108.8" y="43.6">PCH_TDO</text>
<text x="3.4" y="51.1">24</text>
<text x="4" y="53">24</text>
<text x="6.4" y="51.1">-XDP_CLK_100M</text>
<text x="7" y="53">XDP_CLK_100M</text>
<text x="92.1" y="49.2">25,61,64,68,74,91,102</text>
<text x="110.7" y="49.2">MPWRG</text>
<text x="0" y="54.9">,70,71,91,102</text>
<text x="5.7" y="56.8">10</text>
<text x="10.5" y="56.8">CPU_CFG0</text>
<text x="12.1" y="54.9">BPWRG</text>
<text x=".8" y="60.5">4,28,102</text>
<text x="8.7" y="60.5">CPUPWRGD</text>
<text x="16.4" y="75.6">4,102</text>
<text x="21.8" y="75.6">-XDP_PRDY</text>
<text x="17.7" y="79.7">4,102</text>
<text x="23.2" y="79.7">-XDP_PREQ</text>
</g>
<g font-size="1.4" fill="#231f20">
<text x="25.2" y="1.4">5</text>
<text x="71.8" y="1.4">4</text>
<text x="118.3" y="1.4">3</text>
<text x="164.9" y="1.4">2</text>
<text x="211.5" y="1.4">1</text>
<text x=".5" y="28.5">D</text>
<text x="235.2" y="28.5">D</text>
<text x=".5" y="79.4">C</text>
<text x="235.2" y="79.4">C</text>
<text x=".5" y="130.2">B</text>
<text x="235.2" y="130.2">B</text>
<text x=".5" y="181.1">A</text>
<text x="235.2" y="181.1">A</text>
<text x="25.2" y="206.7">5</text>
<text x="71.8" y="206.7">4</text>
<text x="118.3" y="206.7">3</text>
<text x="164.9" y="206.7">2</text>
<text x="211.5" y="206.7">1</text>
</g>
</svg>
